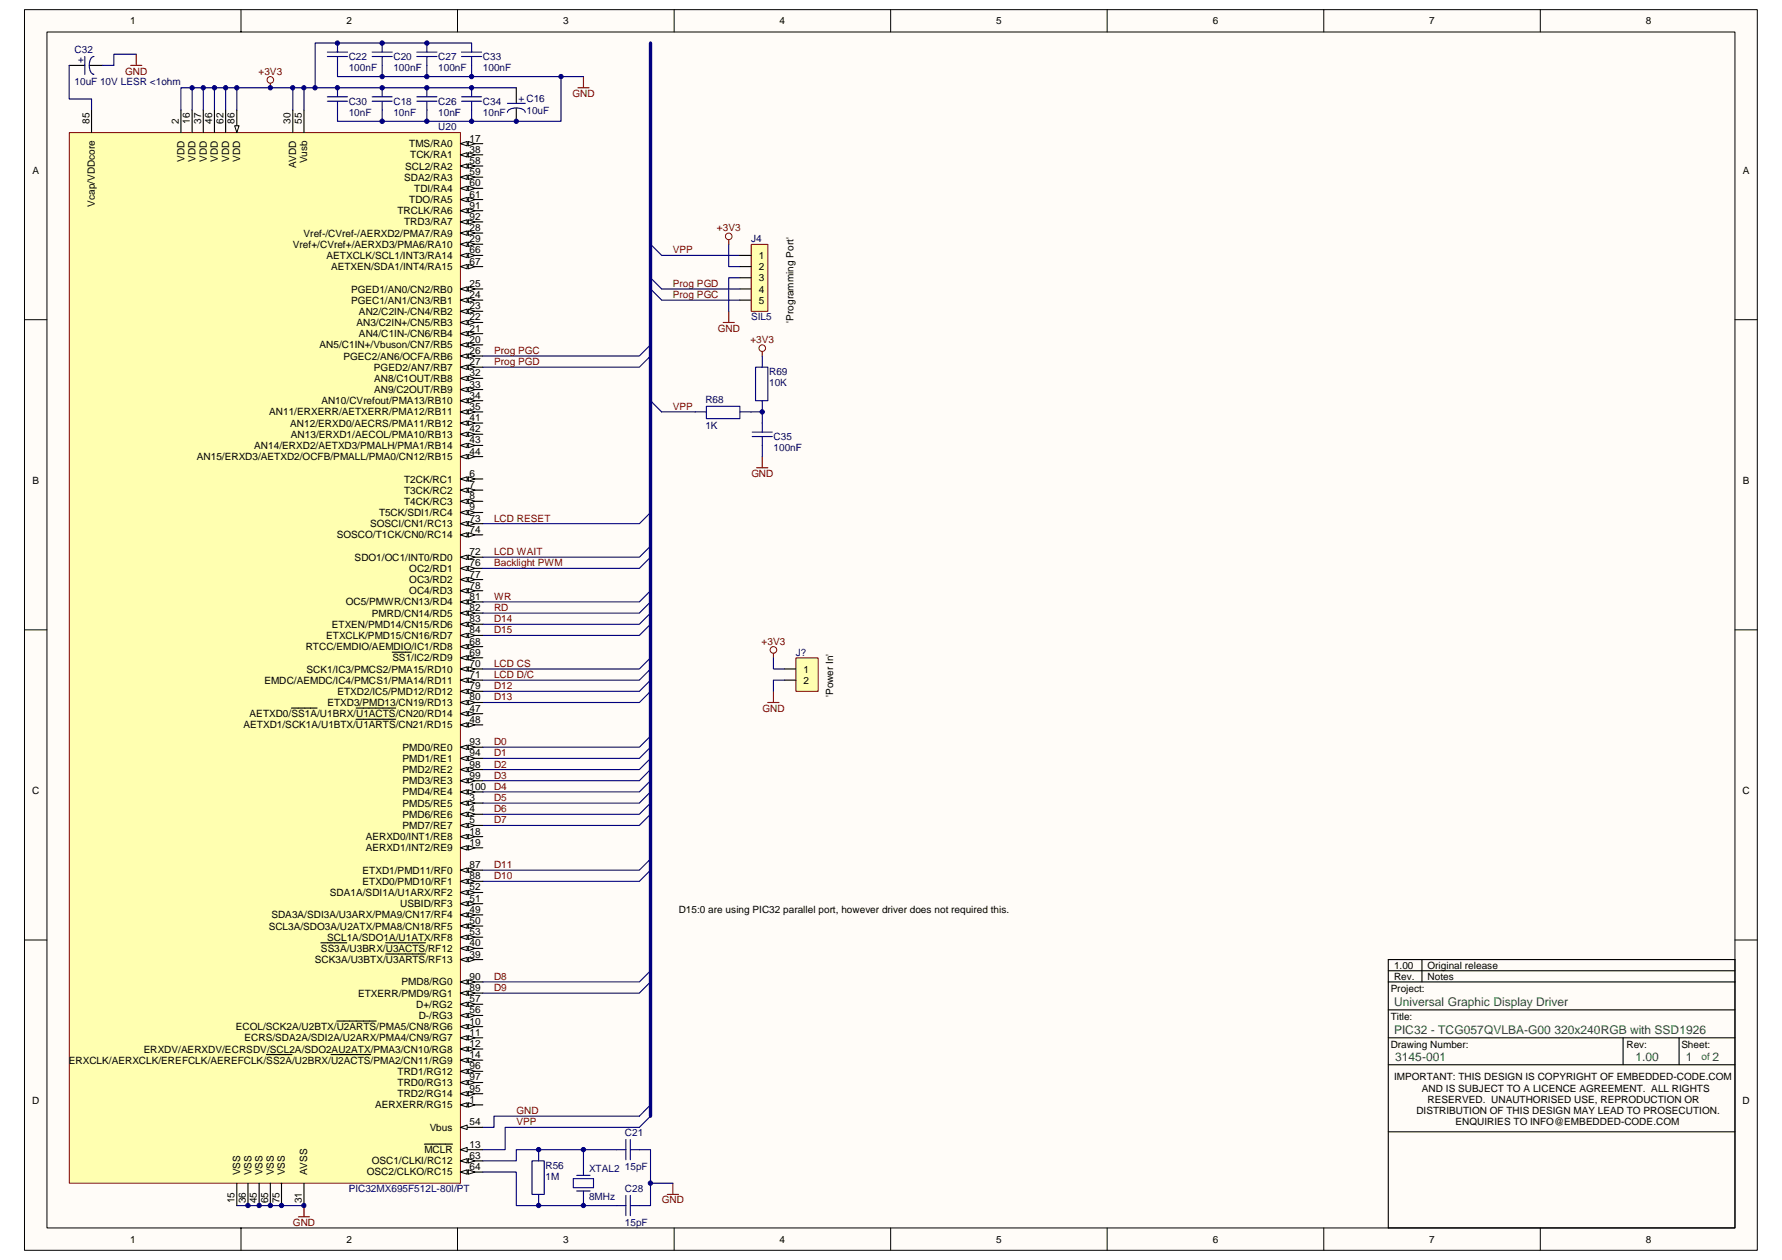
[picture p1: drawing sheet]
<svg xmlns="http://www.w3.org/2000/svg" width="297mm" height="210mm" viewBox="0 0 297 210" stroke-linecap="round" stroke-linejoin="round" font-family="sans-serif">
<path d="M4.1 1.6h288.8v206.8h-288.8z" fill="#fffcf8"/>
<path d="M4.1 1.6h288.8v206.8h-288.8z" fill="none" stroke="#000" stroke-width=".17"/>
<path d="M7.8 5.4h281.4v199.2h-281.4z" fill="#fffcf8"/>
<g fill="none" stroke="#000" stroke-width=".17">
<path d="M7.8 5.3h281.4v199.3h-281.4zM40.2 1.6v3.7M76.3 1.6v3.7M112.4 1.6v3.7M148.5 1.6v3.7M184.5 1.6v3.7M220.7 1.6v3.7M256.7 1.6v3.7M4.1 53.3h3.7M289.2 53.3h3.7M4.1 105h3.7M289.2 105h3.7"/>
<path d="M4.1 156.7h3.7M289.2 156.7h3.7M40.2 204.6v3.8M76.3 204.6v3.8M112.4 204.6v3.8M148.5 204.6v3.8M184.5 204.6v3.8M220.7 204.6v3.8M256.7 204.6v3.8"/>
</g>
<g fill="none" stroke="#000" stroke-width=".19">
<path d="M11.5 10.9h2.6M14.9 10.9h2.2M86.1 14.6v2.6M86.1 18v2.2M231.4 159.9h57.8v44.7h-57.8zM237 159.9v3.7M231.4 173h57.8M231.4 168.3h57.8M231.4 163.6h57.8M231.4 177.4h57.8M231.4 161.8h57.8M270.5 173v4.4"/>
<path d="M279.9 173v4.4M231.4 188.6h57.8"/>
</g>
<g fill="none" stroke="#800000" stroke-width=".17">
<circle cx="45.1" cy="13.3" r=".55"/>
<circle cx="128.9" cy="108.3" r=".55"/>
</g>
<path d="M21.8 10.9h1.8M22.7 9v1.9M45.1 13.9v.7M96.3 14.6h1.9M97.3 12.8v1.8M128 117.1h1.9M128.9 108.9v.7M128.9 115.2v1.9M111.2 199.1h1.9M112.2 197.2v1.9M49.7 202.8h1.9M50.7 200.9v1.9" fill="none" stroke="#800000" stroke-width=".19"/>
<g fill="none" stroke="#000080" stroke-width=".19">
<path d="M11.5 10.9v5.6h3.8v1.9M14.1 9.4v3M15.6 9.4a1.21 1.21 0 0 0-.7 1.5 1.22 1.22 0 0 0 .7 1.5M22.7 9h-3.7v1.9h-1.9M32 14.6v3.8M33.9 14.6v3.8M35.7 14.6v3.8M37.6 14.6v3.8M39.5 14.6v3.8M48.8 14.6v3.8M50.7 14.6v3.8M54.6 16.9h3.3"/>
<path d="M54.6 16.1h3.3M54.6 9.4h3.3M54.6 8.7h3.3M56.3 9.4v3.4h37.2v7.4h-37.2v-3.3M56.3 7.2v1.5M56.3 14.6v1.5M62 16.9h3.4M62 16.1h3.4M62 9.4h3.4M62 8.7h3.4M63.7 7.2v1.5M63.7 9.4v3.4"/>
<path d="M63.7 14.6v1.5M63.7 16.9v3.3M69.5 16.9h3.3M69.5 16.1h3.3M69.5 9.4h3.3M69.5 8.7h3.3M71.2 7.2v1.5M71.2 9.4v3.4M71.2 14.6v1.5M71.2 16.9v3.3M76.9 16.9h3.4M76.9 16.1h3.4"/>
<path d="M76.9 9.4h3.4M76.9 8.7h3.4M78.6 8.7v-1.5h-26.1v7.4M78.6 9.4v3.4M78.6 14.6v1.5M78.6 16.9v3.3M84.6 18.7a.67 .67 0 0 1 .6-.6 2.3 2.3 0 0 1 2.3 .4v.2M84.6 17.2h3M86.1 14.6h-55.9v3.8M93.5 12.8h3.8M108.4 57.5l-1.8 1.8h-26.1M108.4 59.3l-1.8 1.9h-26.1"/>
<path d="M108.4 98.4l-1.8 1.9h-26.1M108.4 91l-1.8 1.9h-26.1M108.4 85.4l-1.8 1.9h-26.1M108.4 113.3l-1.8 1.9h-26.1M108.4 115.2l-1.8 1.9h-26.1M108.4 109.6l-1.8 1.9h-26.1M108.4 111.5l-1.8 1.8h-26.1M108.4 100.3l-1.8 1.9h-26.1M108.4 102.2l-1.8 1.8h-26.1M108.4 104l-1.8 1.9h-26.1M128.9 109.6v1.9h1.9M130.8 113.3h-1.9v1.9"/>
<path d="M108.4 133.8l-1.8 1.9h-26.1M108.4 135.7l-1.8 1.9h-26.1M108.4 126.4l-1.8 1.8h-26.1M108.4 128.2l-1.8 1.9h-26.1M108.4 130.1l-1.8 1.9h-26.1M108.4 132l-1.8 1.8h-26.1M108.4 122.7l-1.8 1.8h-26.1M108.4 124.5l-1.8 1.9h-26.1M108.4 145l-1.8 1.9h-26.1M108.4 143.2l-1.8 1.8h-26.1M108.4 161.8l-1.8 1.8h-26.1M108.4 163.6l-1.8 1.9h-26.1"/>
<path d="M80.5 195.3h5.6v5.6h18.2M80.5 193.5h5.6v-1.9h11.2v4.3M88.7 193.5h2v5.6h-2zM89.8 191.6v1.9M89.8 199.1v1.8M95.6 196.4h3.3v1.5h-3.3zM96.1 195.9h2.3M96.1 198.5h2.3M97.3 198.5v2.4M97.3 191.6h7M104.3 189.9v3.4M104.3 199.2v3.4"/>
<path d="M105.1 191.6h3.3v9.3h-3.3M105.1 189.9v3.4M105.1 199.2v3.4M108.4 197.2h3.8M108.4 186l-1.8 1.9h-22.4v3.7h-3.7M108.4 184.1l-1.8 1.9h-24.3v1.9h-1.8M39.5 200.9h11.2"/>
</g>
<path d="M11.6 22.1h65.1v175.1h-65.1z" fill="#ffffb0"/>
<path d="M11.6 22.1h65.1v175.1h-65.1z" fill="none" stroke="#800000" stroke-width=".17"/>
<path d="M76.7 184.1h3.8" fill="none" stroke="#000" stroke-width=".19"/>
<g fill="#fffcf8" stroke="#000" stroke-width=".17">
<path d="M76.7 184.1l1.2-.3v.7z"/>
<path d="M78.1 183.8l1.1 .3-1.1 .4z"/>
</g>
<path d="M30.2 18.4v3.7M76.7 133.8h3.8" fill="none" stroke="#000" stroke-width=".19"/>
<g fill="#fffcf8" stroke="#000" stroke-width=".17">
<path d="M76.7 133.8l1.2-.3v.7z"/>
<path d="M78.1 133.5l1.1 .3-1.1 .4z"/>
</g>
<path d="M76.7 135.7h3.8" fill="none" stroke="#000" stroke-width=".19"/>
<g fill="#fffcf8" stroke="#000" stroke-width=".17">
<path d="M76.7 135.7l1.2-.4v.8z"/>
<path d="M78.1 135.3l1.1 .4-1.1 .4z"/>
</g>
<path d="M76.7 137.6h3.8" fill="none" stroke="#000" stroke-width=".19"/>
<g fill="#fffcf8" stroke="#000" stroke-width=".17">
<path d="M76.7 137.6l1.2-.4v.7z"/>
<path d="M78.1 137.2l1.1 .4-1.1 .3z"/>
</g>
<path d="M76.7 79.8h3.8" fill="none" stroke="#000" stroke-width=".19"/>
<g fill="#fffcf8" stroke="#000" stroke-width=".17">
<path d="M76.7 79.8l1.2-.3v.7z"/>
<path d="M78.1 79.5l1.1 .3-1.1 .4z"/>
</g>
<path d="M76.7 81.7h3.8" fill="none" stroke="#000" stroke-width=".19"/>
<g fill="#fffcf8" stroke="#000" stroke-width=".17">
<path d="M76.7 81.7l1.2-.4v.8z"/>
<path d="M78.1 81.3l1.1 .4-1.1 .4z"/>
</g>
<path d="M76.7 83.5h3.8" fill="none" stroke="#000" stroke-width=".19"/>
<g fill="#fffcf8" stroke="#000" stroke-width=".17">
<path d="M76.7 83.5l1.2-.3v.7z"/>
<path d="M78.1 83.2l1.1 .3-1.1 .4z"/>
</g>
<path d="M76.7 85.4h3.8" fill="none" stroke="#000" stroke-width=".19"/>
<g fill="#fffcf8" stroke="#000" stroke-width=".17">
<path d="M76.7 85.4l1.2-.4v.8z"/>
<path d="M78.1 85l1.1 .4-1.1 .4z"/>
</g>
<path d="M76.7 171.1h3.8" fill="none" stroke="#000" stroke-width=".19"/>
<g fill="#fffcf8" stroke="#000" stroke-width=".17">
<path d="M76.7 171.1l1.2-.4v.8z"/>
<path d="M78.1 170.7l1.1 .4-1.1 .4z"/>
</g>
<path d="M56.1 170.2h6.6M76.7 173h3.8" fill="none" stroke="#000" stroke-width=".19"/>
<g fill="#fffcf8" stroke="#000" stroke-width=".17">
<path d="M76.7 173l1.2-.4v.7z"/>
<path d="M78.1 172.6l1.1 .4-1.1 .3z"/>
</g>
<path d="M76.7 174.8h3.8" fill="none" stroke="#000" stroke-width=".19"/>
<g fill="#fffcf8" stroke="#000" stroke-width=".17">
<path d="M76.7 174.8l1.2-.3v.7z"/>
<path d="M78.1 174.5l1.1 .3-1.1 .4z"/>
</g>
<path d="M76.7 191.6h3.8" fill="none" stroke="#000" stroke-width=".19"/>
<path d="M76.7 191.6l1.2-.4v.8z" fill="#fffcf8" stroke="#000" stroke-width=".17"/>
<path d="M76.7 176.7h3.8M70.7 190.7h4.7" fill="none" stroke="#000" stroke-width=".19"/>
<g fill="#fffcf8" stroke="#000" stroke-width=".17">
<path d="M76.7 176.7l1.2-.4v.8z"/>
<path d="M78.1 176.3l1.1 .4-1.1 .4z"/>
</g>
<path d="M32 18.4v3.7M76.7 23.9h3.8M44.4 175.7h4.3M55.2 175.7h6.6M39.5 197.2v3.7" fill="none" stroke="#000" stroke-width=".19"/>
<g fill="#fffcf8" stroke="#000" stroke-width=".17">
<path d="M76.7 23.9l1.2-.3v.7z"/>
<path d="M78.1 23.6l1.1 .3-1.1 .4z"/>
</g>
<path d="M76.7 139.4h3.8" fill="none" stroke="#000" stroke-width=".19"/>
<g fill="#fffcf8" stroke="#000" stroke-width=".17">
<path d="M76.7 139.4l1.2-.3v.7z"/>
<path d="M78.1 139.1l1.1 .3-1.1 .4z"/>
</g>
<path d="M76.7 141.3h3.8" fill="none" stroke="#000" stroke-width=".19"/>
<g fill="#fffcf8" stroke="#000" stroke-width=".17">
<path d="M76.7 141.3l1.2-.4v.8z"/>
<path d="M78.1 140.9l1.1 .4-1.1 .4z"/>
</g>
<path d="M76.7 57.5h3.8" fill="none" stroke="#000" stroke-width=".19"/>
<g fill="#fffcf8" stroke="#000" stroke-width=".17">
<path d="M76.7 57.5l1.2-.4v.7z"/>
<path d="M78.1 57.1l1.1 .4-1.1 .3z"/>
</g>
<path d="M76.7 55.6h3.8" fill="none" stroke="#000" stroke-width=".19"/>
<g fill="#fffcf8" stroke="#000" stroke-width=".17">
<path d="M76.7 55.6l1.2-.4v.8z"/>
<path d="M78.1 55.2l1.1 .4-1.1 .4z"/>
</g>
<path d="M76.7 53.7h3.8" fill="none" stroke="#000" stroke-width=".19"/>
<g fill="#fffcf8" stroke="#000" stroke-width=".17">
<path d="M76.7 53.7l1.2-.3v.7z"/>
<path d="M78.1 53.4l1.1 .3-1.1 .4z"/>
</g>
<path d="M76.7 51.9h3.8" fill="none" stroke="#000" stroke-width=".19"/>
<g fill="#fffcf8" stroke="#000" stroke-width=".17">
<path d="M76.7 51.9l1.2-.4v.8z"/>
<path d="M78.1 51.5l1.1 .4-1.1 .4z"/>
</g>
<path d="M76.7 50h3.8" fill="none" stroke="#000" stroke-width=".19"/>
<g fill="#fffcf8" stroke="#000" stroke-width=".17">
<path d="M76.7 50l1.2-.3v.7z"/>
<path d="M78.1 49.7l1.1 .3-1.1 .4z"/>
</g>
<path d="M76.7 48.2h3.8" fill="none" stroke="#000" stroke-width=".19"/>
<g fill="#fffcf8" stroke="#000" stroke-width=".17">
<path d="M76.7 48.2l1.2-.4v.7z"/>
<path d="M78.1 47.8l1.1 .4-1.1 .3z"/>
</g>
<path d="M76.7 59.3h3.8" fill="none" stroke="#000" stroke-width=".19"/>
<g fill="#fffcf8" stroke="#000" stroke-width=".17">
<path d="M76.7 59.3l1.2-.3v.7z"/>
<path d="M78.1 59l1.1 .3-1.1 .4z"/>
</g>
<path d="M76.7 61.2h3.8" fill="none" stroke="#000" stroke-width=".19"/>
<g fill="#fffcf8" stroke="#000" stroke-width=".17">
<path d="M76.7 61.2l1.2-.4v.8z"/>
<path d="M78.1 60.8l1.1 .4-1.1 .4z"/>
</g>
<path d="M76.7 38.8h3.8" fill="none" stroke="#000" stroke-width=".19"/>
<g fill="#fffcf8" stroke="#000" stroke-width=".17">
<path d="M76.7 38.8l1.2-.3v.7z"/>
<path d="M78.1 38.5l1.1 .3-1.1 .4z"/>
</g>
<path d="M76.7 40.7h3.8" fill="none" stroke="#000" stroke-width=".19"/>
<g fill="#fffcf8" stroke="#000" stroke-width=".17">
<path d="M76.7 40.7l1.2-.4v.8z"/>
<path d="M78.1 40.3l1.1 .4-1.1 .4z"/>
</g>
<path d="M48.8 18.4v3.7M76.7 63.1h3.8M50.7 197.2v3.7" fill="none" stroke="#000" stroke-width=".19"/>
<g fill="#fffcf8" stroke="#000" stroke-width=".17">
<path d="M76.7 63.1l1.2-.4v.7z"/>
<path d="M78.1 62.7l1.1 .4-1.1 .3z"/>
</g>
<path d="M76.7 64.9h3.8" fill="none" stroke="#000" stroke-width=".19"/>
<g fill="#fffcf8" stroke="#000" stroke-width=".17">
<path d="M76.7 64.9l1.2-.3v.7z"/>
<path d="M78.1 64.6l1.1 .3-1.1 .4z"/>
</g>
<path d="M76.7 66.8h3.8" fill="none" stroke="#000" stroke-width=".19"/>
<g fill="#fffcf8" stroke="#000" stroke-width=".17">
<path d="M76.7 66.8l1.2-.4v.8z"/>
<path d="M78.1 66.4l1.1 .4-1.1 .4z"/>
</g>
<path d="M76.7 68.6h3.8" fill="none" stroke="#000" stroke-width=".19"/>
<g fill="#fffcf8" stroke="#000" stroke-width=".17">
<path d="M76.7 68.6l1.2-.3v.7z"/>
<path d="M78.1 68.3l1.1 .3-1.1 .4z"/>
</g>
<path d="M33.9 18.4v3.7M76.7 25.8h3.8M41.3 197.2v3.7" fill="none" stroke="#000" stroke-width=".19"/>
<g fill="#fffcf8" stroke="#000" stroke-width=".17">
<path d="M76.7 25.8l1.2-.4v.8z"/>
<path d="M78.1 25.4l1.1 .4-1.1 .4z"/>
</g>
<path d="M76.7 159.9h3.8" fill="none" stroke="#000" stroke-width=".19"/>
<g fill="#fffcf8" stroke="#000" stroke-width=".17">
<path d="M76.7 159.9l1.2-.3v.7z"/>
<path d="M78.1 159.6l1.1 .3-1.1 .4z"/>
</g>
<path d="M64.3 159h6.6M76.7 158.1h3.8" fill="none" stroke="#000" stroke-width=".19"/>
<g fill="#fffcf8" stroke="#000" stroke-width=".17">
<path d="M76.7 158.1l1.2-.4v.7z"/>
<path d="M78.1 157.7l1.1 .4-1.1 .3z"/>
</g>
<path d="M76.7 70.5h3.8M53.5 157.1h4.3M64.3 157.1h6.6" fill="none" stroke="#000" stroke-width=".19"/>
<g fill="#fffcf8" stroke="#000" stroke-width=".17">
<path d="M76.7 70.5l1.2-.4v.8z"/>
<path d="M78.1 70.1l1.1 .4-1.1 .4z"/>
</g>
<path d="M76.7 72.4h3.8" fill="none" stroke="#000" stroke-width=".19"/>
<g fill="#fffcf8" stroke="#000" stroke-width=".17">
<path d="M76.7 72.4l1.2-.4v.7z"/>
<path d="M78.1 72l1.1 .4-1.1 .3z"/>
</g>
<path d="M76.7 74.2h3.8" fill="none" stroke="#000" stroke-width=".19"/>
<g fill="#fffcf8" stroke="#000" stroke-width=".17">
<path d="M76.7 74.2l1.2-.3v.7z"/>
<path d="M78.1 73.9l1.1 .3-1.1 .4z"/>
</g>
<path d="M76.7 76.1h3.8" fill="none" stroke="#000" stroke-width=".19"/>
<g fill="#fffcf8" stroke="#000" stroke-width=".17">
<path d="M76.7 76.1l1.2-.4v.8z"/>
<path d="M78.1 75.7l1.1 .4-1.1 .4z"/>
</g>
<path d="M35.7 18.4v3.7M76.7 118.9h3.8M43.2 197.2v3.7" fill="none" stroke="#000" stroke-width=".19"/>
<g fill="#fffcf8" stroke="#000" stroke-width=".17">
<path d="M76.7 118.9l1.2-.3v.7z"/>
<path d="M78.1 118.6l1.1 .3-1.1 .4z"/>
</g>
<path d="M48.6 118h4.2M59.4 118h6.6M76.7 120.8h3.8" fill="none" stroke="#000" stroke-width=".19"/>
<g fill="#fffcf8" stroke="#000" stroke-width=".17">
<path d="M76.7 120.8l1.2-.4v.8z"/>
<path d="M78.1 120.4l1.1 .4-1.1 .4z"/>
</g>
<path d="M59.3 119.9h6.7M76.7 152.5h3.8" fill="none" stroke="#000" stroke-width=".19"/>
<g fill="#fffcf8" stroke="#000" stroke-width=".17">
<path d="M76.7 152.5l1.2-.4v.7z"/>
<path d="M78.1 152.1l1.1 .4-1.1 .3z"/>
</g>
<path d="M76.7 154.3h3.8" fill="none" stroke="#000" stroke-width=".19"/>
<g fill="#fffcf8" stroke="#000" stroke-width=".17">
<path d="M76.7 154.3l1.2-.3v.7z"/>
<path d="M78.1 154l1.1 .3-1.1 .4z"/>
</g>
<path d="M76.7 150.6h3.8" fill="none" stroke="#000" stroke-width=".19"/>
<g fill="#fffcf8" stroke="#000" stroke-width=".17">
<path d="M76.7 150.6l1.2-.4v.8z"/>
<path d="M78.1 150.2l1.1 .4-1.1 .4z"/>
</g>
<path d="M76.7 148.7h3.8" fill="none" stroke="#000" stroke-width=".19"/>
<g fill="#fffcf8" stroke="#000" stroke-width=".17">
<path d="M76.7 148.7l1.2-.3v.7z"/>
<path d="M78.1 148.4l1.1 .3-1.1 .4z"/>
</g>
<path d="M76.7 156.2h3.8" fill="none" stroke="#000" stroke-width=".19"/>
<g fill="#fffcf8" stroke="#000" stroke-width=".17">
<path d="M76.7 156.2l1.2-.4v.8z"/>
<path d="M78.1 155.8l1.1 .4-1.1 .4z"/>
</g>
<path d="M76.7 187.9h3.8" fill="none" stroke="#000" stroke-width=".19"/>
<path d="M76.7 187.9l1.2-.4v.7z" fill="#fffcf8" stroke="#000" stroke-width=".17"/>
<path d="M50.7 18.4v3.7M76.7 169.2h3.8" fill="none" stroke="#000" stroke-width=".19"/>
<g fill="#fffcf8" stroke="#000" stroke-width=".17">
<path d="M76.7 169.2l1.2-.3v.7z"/>
<path d="M78.1 168.9l1.1 .3-1.1 .4z"/>
</g>
<path d="M76.7 167.4h3.8" fill="none" stroke="#000" stroke-width=".19"/>
<g fill="#fffcf8" stroke="#000" stroke-width=".17">
<path d="M76.7 167.4l1.2-.4v.7z"/>
<path d="M78.1 167l1.1 .4-1.1 .3z"/>
</g>
<path d="M76.7 27.7h3.8" fill="none" stroke="#000" stroke-width=".19"/>
<g fill="#fffcf8" stroke="#000" stroke-width=".17">
<path d="M76.7 27.7l1.2-.4v.7z"/>
<path d="M78.1 27.3l1.1 .4-1.1 .3z"/>
</g>
<path d="M76.7 29.5h3.8" fill="none" stroke="#000" stroke-width=".19"/>
<g fill="#fffcf8" stroke="#000" stroke-width=".17">
<path d="M76.7 29.5l1.2-.3v.7z"/>
<path d="M78.1 29.2l1.1 .3-1.1 .4z"/>
</g>
<path d="M76.7 31.4h3.8" fill="none" stroke="#000" stroke-width=".19"/>
<g fill="#fffcf8" stroke="#000" stroke-width=".17">
<path d="M76.7 31.4l1.2-.4v.8z"/>
<path d="M78.1 31l1.1 .4-1.1 .4z"/>
</g>
<path d="M76.7 33.3h3.8" fill="none" stroke="#000" stroke-width=".19"/>
<g fill="#fffcf8" stroke="#000" stroke-width=".17">
<path d="M76.7 33.3l1.2-.4v.7z"/>
<path d="M78.1 32.9l1.1 .4-1.1 .3z"/>
</g>
<path d="M37.6 18.4v3.7M76.7 193.5h3.8" fill="none" stroke="#000" stroke-width=".19"/>
<g fill="#fffcf8" stroke="#000" stroke-width=".17">
<path d="M76.7 193.5l1.2-.4v.7z"/>
<path d="M78.1 193.1l1.1 .4-1.1 .3z"/>
</g>
<path d="M76.7 195.3h3.8" fill="none" stroke="#000" stroke-width=".19"/>
<g fill="#fffcf8" stroke="#000" stroke-width=".17">
<path d="M76.7 195.3l1.2-.4v.8z"/>
<path d="M78.1 194.9l1.1 .4-1.1 .4z"/>
</g>
<path d="M76.7 42.6h3.8M45.1 197.2v3.7" fill="none" stroke="#000" stroke-width=".19"/>
<g fill="#fffcf8" stroke="#000" stroke-width=".17">
<path d="M76.7 42.6l1.2-.4v.7z"/>
<path d="M78.1 42.2l1.1 .4-1.1 .3z"/>
</g>
<path d="M76.7 44.4h3.8" fill="none" stroke="#000" stroke-width=".19"/>
<g fill="#fffcf8" stroke="#000" stroke-width=".17">
<path d="M76.7 44.4l1.2-.3v.7z"/>
<path d="M78.1 44.1l1.1 .3-1.1 .4z"/>
</g>
<path d="M76.7 107.8h3.8" fill="none" stroke="#000" stroke-width=".19"/>
<g fill="#fffcf8" stroke="#000" stroke-width=".17">
<path d="M76.7 107.8l1.2-.4v.7z"/>
<path d="M78.1 107.4l1.1 .4-1.1 .3z"/>
</g>
<path d="M76.7 109.6h3.8" fill="none" stroke="#000" stroke-width=".19"/>
<g fill="#fffcf8" stroke="#000" stroke-width=".17">
<path d="M76.7 109.6l1.2-.3v.7z"/>
<path d="M78.1 109.3l1.1 .3-1.1 .4z"/>
</g>
<path d="M65.4 108.7h3.2M76.7 111.5h3.8" fill="none" stroke="#000" stroke-width=".19"/>
<g fill="#fffcf8" stroke="#000" stroke-width=".17">
<path d="M76.7 111.5l1.2-.4v.8z"/>
<path d="M78.1 111.1l1.1 .4-1.1 .4z"/>
</g>
<path d="M76.7 113.3h3.8" fill="none" stroke="#000" stroke-width=".19"/>
<g fill="#fffcf8" stroke="#000" stroke-width=".17">
<path d="M76.7 113.3l1.2-.3v.7z"/>
<path d="M78.1 113l1.1 .3-1.1 .4z"/>
</g>
<path d="M76.7 92.9h3.8" fill="none" stroke="#000" stroke-width=".19"/>
<g fill="#fffcf8" stroke="#000" stroke-width=".17">
<path d="M76.7 92.9l1.2-.4v.7z"/>
<path d="M78.1 92.5l1.1 .4-1.1 .3z"/>
</g>
<path d="M76.7 87.3h3.8" fill="none" stroke="#000" stroke-width=".19"/>
<g fill="#fffcf8" stroke="#000" stroke-width=".17">
<path d="M76.7 87.3l1.2-.4v.8z"/>
<path d="M78.1 86.9l1.1 .4-1.1 .4z"/>
</g>
<path d="M76.7 89.1h3.8" fill="none" stroke="#000" stroke-width=".19"/>
<g fill="#fffcf8" stroke="#000" stroke-width=".17">
<path d="M76.7 89.1l1.2-.3v.7z"/>
<path d="M78.1 88.8l1.1 .3-1.1 .4z"/>
</g>
<path d="M76.7 94.7h3.8M46.9 197.2v3.7" fill="none" stroke="#000" stroke-width=".19"/>
<g fill="#fffcf8" stroke="#000" stroke-width=".17">
<path d="M76.7 94.7l1.2-.3v.7z"/>
<path d="M78.1 94.4l1.1 .3-1.1 .4z"/>
</g>
<path d="M76.7 96.6h3.8" fill="none" stroke="#000" stroke-width=".19"/>
<g fill="#fffcf8" stroke="#000" stroke-width=".17">
<path d="M76.7 96.6l1.2-.4v.8z"/>
<path d="M78.1 96.2l1.1 .4-1.1 .4z"/>
</g>
<path d="M76.7 98.4h3.8" fill="none" stroke="#000" stroke-width=".19"/>
<g fill="#fffcf8" stroke="#000" stroke-width=".17">
<path d="M76.7 98.4l1.2-.3v.7z"/>
<path d="M78.1 98.1l1.1 .3-1.1 .4z"/>
</g>
<path d="M76.7 115.2h3.8" fill="none" stroke="#000" stroke-width=".19"/>
<g fill="#fffcf8" stroke="#000" stroke-width=".17">
<path d="M76.7 115.2l1.2-.3v.7z"/>
<path d="M78.1 114.9l1.1 .3-1.1 .4z"/>
</g>
<path d="M76.7 117.1h3.8" fill="none" stroke="#000" stroke-width=".19"/>
<g fill="#fffcf8" stroke="#000" stroke-width=".17">
<path d="M76.7 117.1l1.2-.4v.8z"/>
<path d="M78.1 116.7l1.1 .4-1.1 .4z"/>
</g>
<path d="M76.7 100.3h3.8" fill="none" stroke="#000" stroke-width=".19"/>
<g fill="#fffcf8" stroke="#000" stroke-width=".17">
<path d="M76.7 100.3l1.2-.4v.8z"/>
<path d="M78.1 99.9l1.1 .4-1.1 .4z"/>
</g>
<path d="M76.7 102.2h3.8" fill="none" stroke="#000" stroke-width=".19"/>
<g fill="#fffcf8" stroke="#000" stroke-width=".17">
<path d="M76.7 102.2l1.2-.4v.8z"/>
<path d="M78.1 101.8l1.1 .4-1.1 .4z"/>
</g>
<path d="M76.7 104h3.8" fill="none" stroke="#000" stroke-width=".19"/>
<g fill="#fffcf8" stroke="#000" stroke-width=".17">
<path d="M76.7 104l1.2-.3v.7z"/>
<path d="M78.1 103.7l1.1 .3-1.1 .4z"/>
</g>
<path d="M76.7 105.9h3.8" fill="none" stroke="#000" stroke-width=".19"/>
<g fill="#fffcf8" stroke="#000" stroke-width=".17">
<path d="M76.7 105.9l1.2-.4v.8z"/>
<path d="M78.1 105.5l1.1 .4-1.1 .4z"/>
</g>
<path d="M15.3 18.4v3.7M39.5 18.4v3.7" fill="none" stroke="#000" stroke-width=".19"/>
<path d="M39.1 21h.8l-.4 1.1z" fill="#fffcf8" stroke="#000" stroke-width=".17"/>
<path d="M76.7 145h3.8" fill="none" stroke="#000" stroke-width=".19"/>
<g fill="#fffcf8" stroke="#000" stroke-width=".17">
<path d="M76.7 145l1.2-.3v.7z"/>
<path d="M78.1 144.7l1.1 .3-1.1 .4z"/>
</g>
<path d="M76.7 146.9h3.8" fill="none" stroke="#000" stroke-width=".19"/>
<g fill="#fffcf8" stroke="#000" stroke-width=".17">
<path d="M76.7 146.9l1.2-.4v.8z"/>
<path d="M78.1 146.5l1.1 .4-1.1 .4z"/>
</g>
<path d="M76.7 165.5h3.8" fill="none" stroke="#000" stroke-width=".19"/>
<g fill="#fffcf8" stroke="#000" stroke-width=".17">
<path d="M76.7 165.5l1.2-.4v.8z"/>
<path d="M78.1 165.1l1.1 .4-1.1 .4z"/>
</g>
<path d="M76.7 163.6h3.8" fill="none" stroke="#000" stroke-width=".19"/>
<g fill="#fffcf8" stroke="#000" stroke-width=".17">
<path d="M76.7 163.6l1.2-.3v.7z"/>
<path d="M78.1 163.3l1.1 .3-1.1 .4z"/>
</g>
<path d="M76.7 35.1h3.8" fill="none" stroke="#000" stroke-width=".19"/>
<g fill="#fffcf8" stroke="#000" stroke-width=".17">
<path d="M76.7 35.1l1.2-.3v.7z"/>
<path d="M78.1 34.8l1.1 .3-1.1 .4z"/>
</g>
<path d="M76.7 37h3.8" fill="none" stroke="#000" stroke-width=".19"/>
<g fill="#fffcf8" stroke="#000" stroke-width=".17">
<path d="M76.7 37l1.2-.4v.8z"/>
<path d="M78.1 36.6l1.1 .4-1.1 .4z"/>
</g>
<path d="M76.7 124.5h3.8" fill="none" stroke="#000" stroke-width=".19"/>
<g fill="#fffcf8" stroke="#000" stroke-width=".17">
<path d="M76.7 124.5l1.2-.3v.7z"/>
<path d="M78.1 124.2l1.1 .3-1.1 .4z"/>
</g>
<path d="M76.7 126.4h3.8" fill="none" stroke="#000" stroke-width=".19"/>
<g fill="#fffcf8" stroke="#000" stroke-width=".17">
<path d="M76.7 126.4l1.2-.4v.8z"/>
<path d="M78.1 126l1.1 .4-1.1 .4z"/>
</g>
<path d="M76.7 182.3h3.8" fill="none" stroke="#000" stroke-width=".19"/>
<g fill="#fffcf8" stroke="#000" stroke-width=".17">
<path d="M76.7 182.3l1.2-.4v.7z"/>
<path d="M78.1 181.9l1.1 .4-1.1 .3z"/>
</g>
<path d="M76.7 178.5h3.8" fill="none" stroke="#000" stroke-width=".19"/>
<g fill="#fffcf8" stroke="#000" stroke-width=".17">
<path d="M76.7 178.5l1.2-.3v.7z"/>
<path d="M78.1 178.2l1.1 .3-1.1 .4z"/>
</g>
<path d="M76.7 180.4h3.8" fill="none" stroke="#000" stroke-width=".19"/>
<g fill="#fffcf8" stroke="#000" stroke-width=".17">
<path d="M76.7 180.4l1.2-.4v.8z"/>
<path d="M78.1 180l1.1 .4-1.1 .4z"/>
</g>
<path d="M76.7 128.2h3.8" fill="none" stroke="#000" stroke-width=".19"/>
<g fill="#fffcf8" stroke="#000" stroke-width=".17">
<path d="M76.7 128.2l1.2-.3v.7z"/>
<path d="M78.1 127.9l1.1 .3-1.1 .4z"/>
</g>
<path d="M76.7 130.1h3.8" fill="none" stroke="#000" stroke-width=".19"/>
<g fill="#fffcf8" stroke="#000" stroke-width=".17">
<path d="M76.7 130.1l1.2-.3v.7z"/>
<path d="M78.1 129.8l1.1 .3-1.1 .4z"/>
</g>
<path d="M76.7 132h3.8" fill="none" stroke="#000" stroke-width=".19"/>
<g fill="#fffcf8" stroke="#000" stroke-width=".17">
<path d="M76.7 132l1.2-.4v.8z"/>
<path d="M78.1 131.6l1.1 .4-1.1 .4z"/>
</g>
<path d="M108.4 7.2v178.8" fill="none" stroke="#000080" stroke-width=".56"/>
<g fill="none" stroke="#000080" stroke-width=".19">
<path d="M108.4 40.7l1.9 1.9h13M108.4 48.2l1.9 1.8h13M108.4 46.3l1.9 1.9h13M121.5 40.7v3.7h1.8M123.3 46.3h-1.8v5.6M127.1 59.3v1.9M108.4 66.8l1.9 1.8h7.4M117.7 67.7h5.6v2.1h-5.6zM123.3 68.6h3.8v3.4M125.4 72h3.3M125.4 72.7h3.3M125.9 61.2h2.1v5.6h-2.1z"/>
<path d="M127.1 66.8v1.8M127.1 72.7v3.4M108.4 92.9l-1.8 1.8h-26.1"/>
</g>
<path d="M121.5 40v.7M120.5 53.7h1.9M121.5 51.9v1.8M127.1 58.6v.7M126.1 78h1.9M127.1 76.1v1.9" fill="none" stroke="#800000" stroke-width=".19"/>
<g fill="none" stroke="#800000" stroke-width=".17">
<circle cx="121.5" cy="39.4" r=".55"/>
<circle cx="127.1" cy="58" r=".55"/>
</g>
<path d="M125.2 40.7h2.8v11.2h-2.8z" fill="#ffffb0"/>
<path d="M125.2 40.7h2.8v11.2h-2.8z" fill="none" stroke="#800000" stroke-width=".17"/>
<path d="M123.3 42.6h1.9M123.3 44.4h1.9M123.3 46.3h1.9M123.3 48.2h1.9M123.3 50h1.9" fill="none" stroke="#000" stroke-width=".19"/>
<path d="M132.7 109.7h3.7v5.5h-3.7z" fill="#ffffb0"/>
<path d="M132.7 109.6h3.7v5.6h-3.7z" fill="none" stroke="#800000" stroke-width=".17"/>
<path d="M130.8 111.5h1.8M130.8 113.3h1.8" fill="none" stroke="#000" stroke-width=".19"/>
<g fill="#000080" stroke="#000080" stroke-width=".17">
<circle cx="32" cy="14.6" r=".36"/>
<circle cx="33.9" cy="14.6" r=".36"/>
<circle cx="35.7" cy="14.6" r=".36"/>
<circle cx="37.6" cy="14.6" r=".36"/>
<circle cx="39.5" cy="14.6" r=".36"/>
<circle cx="41.3" cy="200.9" r=".36"/>
<circle cx="43.2" cy="200.9" r=".36"/>
<circle cx="45.1" cy="200.9" r=".36"/>
<circle cx="45.1" cy="14.6" r=".36"/>
<circle cx="46.9" cy="200.9" r=".36"/>
<circle cx="48.8" cy="14.6" r=".36"/>
<circle cx="50.6" cy="200.9" r=".36"/>
<circle cx="50.6" cy="14.6" r=".36"/>
<circle cx="52.5" cy="14.6" r=".36"/>
<circle cx="56.2" cy="14.6" r=".36"/>
<circle cx="56.2" cy="7.2" r=".36"/>
<circle cx="63.7" cy="20.2" r=".37"/>
<circle cx="63.7" cy="14.6" r=".37"/>
<circle cx="63.7" cy="12.8" r=".37"/>
<circle cx="63.7" cy="7.2" r=".37"/>
<circle cx="71.2" cy="20.2" r=".36"/>
<circle cx="71.2" cy="14.6" r=".36"/>
<circle cx="71.2" cy="12.8" r=".36"/>
<circle cx="71.2" cy="7.2" r=".36"/>
<circle cx="78.6" cy="20.2" r=".36"/>
<circle cx="78.6" cy="14.6" r=".36"/>
<circle cx="78.6" cy="12.8" r=".36"/>
<circle cx="86.1" cy="20.2" r=".36"/>
<circle cx="89.8" cy="200.9" r=".36"/>
<circle cx="89.8" cy="191.6" r=".36"/>
<circle cx="93.5" cy="12.8" r=".36"/>
<circle cx="97.2" cy="200.9" r=".36"/>
<circle cx="97.2" cy="191.6" r=".36"/>
<circle cx="108.4" cy="197.2" r=".37"/>
<circle cx="127.1" cy="68.6" r=".36"/>
</g>
<g font-size="2" fill="#00753f">
<text x="232.4" y="167.7">Universal Graphic Display Driver</text>
<text x="232.4" y="172.4">PIC32 - TCG057QVLBA-G00 320x240RGB with SSD1926</text>
<text x="232.6" y="176.8">3145-001</text>
<text x="272.6" y="176.8">1.00</text>
<text x="281" y="176.8">1</text>
<text x="285.5" y="176.8">2</text>
</g>
<g font-size="1.7">
<text x="21.7" y="4">1</text>
<text x="57.8" y="4">2</text>
<text x="93.9" y="4">3</text>
<text x="130" y="4">4</text>
<text x="166.1" y="4">5</text>
<text x="202.2" y="4">6</text>
<text x="238.2" y="4">7</text>
<text x="274.4" y="4">8</text>
<text x="14.9" y="20.6" transform="rotate(-90 14.9 20.6)">85</text>
<text x="29.8" y="20.6" transform="rotate(-90 29.8 20.6)">2</text>
<text x="31.7" y="20.6" transform="rotate(-90 31.7 20.6)">16</text>
<text x="33.5" y="20.6" transform="rotate(-90 33.5 20.6)">37</text>
<text x="35.4" y="20.6" transform="rotate(-90 35.4 20.6)">46</text>
<text x="37.2" y="20.6" transform="rotate(-90 37.2 20.6)">62</text>
<text x="39.1" y="20.6" transform="rotate(-90 39.1 20.6)">86</text>
<text x="48.4" y="20.6" transform="rotate(-90 48.4 20.6)">30</text>
<text x="50.3" y="20.6" transform="rotate(-90 50.3 20.6)">55</text>
<text x="78.2" y="23.6">17</text>
<text x="5.4" y="28.9">A</text>
<text x="30.7" y="26.9" transform="rotate(-90 30.7 26.9)">VDD</text>
<text x="32.6" y="26.9" transform="rotate(-90 32.6 26.9)">VDD</text>
<text x="34.5" y="26.9" transform="rotate(-90 34.5 26.9)">VDD</text>
<text x="36.3" y="26.9" transform="rotate(-90 36.3 26.9)">VDD</text>
<text x="38.2" y="26.9" transform="rotate(-90 38.2 26.9)">VDD</text>
<text x="40" y="26.9" transform="rotate(-90 40 26.9)">VDD</text>
<text x="49.4" y="28" transform="rotate(-90 49.4 28)">AVDD</text>
<text x="51.2" y="27.2" transform="rotate(-90 51.2 27.2)">Vusb</text>
<text x="67.5" y="28.3">SCL2/RA2</text>
<text x="68.2" y="24.5">TMS/RA0</text>
<text x="68.4" y="26.4">TCK/RA1</text>
<text x="78.2" y="29.2">59</text>
<text x="78.2" y="25.5">38</text>
<text x="78.2" y="27.3">58</text>
<text x="290.5" y="28.9">A</text>
<text x="15.8" y="34.4" transform="rotate(-90 15.8 34.4)">Vcap/VDDcore</text>
<text x="66.2" y="35.7">TRCLK/RA6</text>
<text x="67.3" y="30.1">SDA2/RA3</text>
<text x="68.2" y="33.8">TDO/RA5</text>
<text x="69" y="32">TDI/RA4</text>
<text x="78.2" y="31.1">60</text>
<text x="78.2" y="34.8">91</text>
<text x="78.2" y="32.9">61</text>
<text x="48.8" y="41.3">Vref+/CVref+/AERXD3/PMA6/RA10</text>
<text x="50.6" y="39.4">Vref-/CVref-/AERXD2/PMA7/RA9</text>
<text x="67.4" y="37.6">TRD3/RA7</text>
<text x="78.2" y="36.6">92</text>
<text x="78.3" y="38.5">28</text>
<text x="78.3" y="40.4">29</text>
<text x="54.4" y="43.2">AETXCLK/SCL1/INT3/RA14</text>
<text x="55.2" y="45">AETXEN/SDA1/INT4/RA15</text>
<text x="78.2" y="44.1">67</text>
<text x="78.3" y="47.8">25</text>
<text x="78.3" y="42.2">66</text>
<text x="126.5" y="43.2">1</text>
<text x="126.5" y="45">2</text>
<text x="126.5" y="46.9">3</text>
<text x="58.5" y="50.6">PGEC1/AN1/CN3/RB1</text>
<text x="58.5" y="48.7">PGED1/AN0/CN2/RB0</text>
<text x="59.8" y="52.5">AN2/C2IN-/CN4/RB2</text>
<text x="78.3" y="53.4">22</text>
<text x="78.3" y="51.5">23</text>
<text x="78.3" y="49.7">24</text>
<text x="126.5" y="48.7">4</text>
<text x="126.5" y="50.6">5</text>
<text x="132.3" y="53.8" transform="rotate(-90 132.3 53.8)">'Programming Port'</text>
<text x="53.3" y="58.1">AN5/C1IN+/Vbuson/CN7/RB5</text>
<text x="57.2" y="59.9">PGEC2/AN6/OCFA/RB6</text>
<text x="59.4" y="54.3">AN3/C2IN+/CN5/RB3</text>
<text x="59.8" y="56.2">AN4/C1IN-/CN6/RB4</text>
<text x="78.2" y="57.1">20</text>
<text x="78.3" y="55.3">21</text>
<text x="78.3" y="59">26</text>
<text x="62.3" y="61.8">PGED2/AN7/RB7</text>
<text x="62.4" y="63.6">AN8/C1OUT/RB8</text>
<text x="62.4" y="65.5">AN9/C2OUT/RB9</text>
<text x="78.2" y="62.7">32</text>
<text x="78.2" y="64.6">33</text>
<text x="78.2" y="60.9">27</text>
<text x="44.9" y="69.2">AN11/ERXERR/AETXERR/PMA12/RB11</text>
<text x="48.4" y="71.1">AN12/ERXD0/AECRS/PMA11/RB12</text>
<text x="53.6" y="67.4">AN10/CVrefout/PMA13/RB10</text>
<text x="78.3" y="68.3">35</text>
<text x="78.3" y="66.4">34</text>
<text x="78.3" y="70.2">41</text>
<text x="32.8" y="76.7">AN15/ERXD3/AETXD2/OCFB/PMALL/PMA0/CN12/RB15</text>
<text x="42.4" y="74.8">AN14/ERXD2/AETXD3/PMALH/PMA1/RB14</text>
<text x="48.5" y="73">AN13/ERXD1/AECOL/PMA10/RB13</text>
<text x="78.3" y="72">42</text>
<text x="78.3" y="75.8">44</text>
<text x="78.3" y="73.9">43</text>
<text x="5.4" y="80.6">B</text>
<text x="67.4" y="80.4">T2CK/RC1</text>
<text x="67.4" y="82.3">T3CK/RC2</text>
<text x="78.2" y="79.5">6</text>
<text x="78.2" y="81.3">7</text>
<text x="78.2" y="83.2">8</text>
<text x="290.5" y="80.6">B</text>
<text x="56.1" y="89.7">SOSCO/T1CK/CN0/RC14</text>
<text x="61.7" y="87.9">SOSCI/CN1/RC13</text>
<text x="63.2" y="86">T5CK/SDI1/RC4</text>
<text x="67.4" y="84.1">T4CK/RC3</text>
<text x="78.2" y="86.9">73</text>
<text x="78.2" y="85.1">9</text>
<text x="78.3" y="88.8">74</text>
<text x="59.1" y="93.5">SDO1/OC1/INT0/RD0</text>
<text x="68.2" y="95.3">OC2/RD1</text>
<text x="78.2" y="92.5">72</text>
<text x="78.2" y="94.4">76</text>
<text x="57.6" y="100.9">OC5/PMWR/CN13/RD4</text>
<text x="68.2" y="97.2">OC3/RD2</text>
<text x="68.2" y="99">OC4/RD3</text>
<text x="78.2" y="96.2">77</text>
<text x="78.2" y="98.1">78</text>
<text x="78.3" y="101.8">82</text>
<text x="78.3" y="100">81</text>
<text x="54.4" y="106.5">ETXCLK/PMD15/CN16/RD7</text>
<text x="55.3" y="104.6">ETXEN/PMD14/CN15/RD6</text>
<text x="62" y="102.8">PMRD/CN14/RD5</text>
<text x="78.2" y="105.6">84</text>
<text x="78.3" y="103.7">83</text>
<text x="78.3" y="107.4">68</text>
<text x="44.1" y="113.9">EMDC/AEMDC/IC4/PMCS1/PMA14/RD11</text>
<text x="51" y="108.4">RTCC/EMDIO/AEMDIO/IC1/RD8</text>
<text x="51.1" y="112.1">SCK1/IC3/PMCS2/PMA15/RD10</text>
<text x="65.4" y="110.2">SS1/IC2/RD9</text>
<text x="78.2" y="109.3">69</text>
<text x="78.3" y="111.1">70</text>
<text x="78.3" y="113">71</text>
<text x="134" y="112.1">1</text>
<text x="134" y="113.9">2</text>
<text x="41.6" y="119.5">AETXD0/SS1A/U1BRX/U1ACTS/CN20/RD14</text>
<text x="54.6" y="117.7">ETXD3/PMD13/CN19/RD13</text>
<text x="56.2" y="115.8">ETXD2/IC5/PMD12/RD12</text>
<text x="78.2" y="116.7">80</text>
<text x="78.2" y="114.9">79</text>
<text x="78.3" y="118.6">47</text>
<text x="138.9" y="116.2" transform="rotate(-90 138.9 116.2)">'Power In'</text>
<text x="40.6" y="121.4">AETXD1/SCK1A/U1BTX/U1ARTS/CN21/RD15</text>
<text x="67.1" y="125.1">PMD0/RE0</text>
<text x="78.2" y="124.2">93</text>
<text x="78.3" y="120.5">48</text>
<text x="67.1" y="127">PMD1/RE1</text>
<text x="67.1" y="128.8">PMD2/RE2</text>
<text x="67.1" y="130.7">PMD3/RE3</text>
<text x="78.2" y="126">94</text>
<text x="78.2" y="127.9">98</text>
<text x="78.2" y="129.8">99</text>
<text x="78.2" y="131.6">100</text>
<text x="5.4" y="132.3">C</text>
<text x="67.1" y="134.4">PMD5/RE5</text>
<text x="67.1" y="136.3">PMD6/RE6</text>
<text x="67.1" y="132.6">PMD4/RE4</text>
<text x="78.2" y="133.5">3</text>
<text x="78.2" y="135.4">4</text>
<text x="78.2" y="137.2">5</text>
<text x="290.5" y="132.3">C</text>
<text x="61" y="140">AERXD0/INT1/RE8</text>
<text x="61" y="141.9">AERXD1/INT2/RE9</text>
<text x="67.1" y="138.2">PMD7/RE7</text>
<text x="78.2" y="139.1">18</text>
<text x="78.2" y="140.9">19</text>
<text x="55" y="149.3">SDA1A/SDI1A/U1ARX/RF2</text>
<text x="60.4" y="145.6">ETXD1/PMD11/RF0</text>
<text x="60.4" y="147.5">ETXD0/PMD10/RF1</text>
<text x="78.2" y="148.4">52</text>
<text x="78.3" y="144.7">87</text>
<text x="78.3" y="146.5">88</text>
<text x="44.8" y="154.9">SCL3A/SDO3A/U2ATX/PMA8/CN18/RF5</text>
<text x="45.2" y="153.1">SDA3A/SDI3A/U3ARX/PMA9/CN17/RF4</text>
<text x="66.7" y="151.2">USBID/RF3</text>
<text x="78.2" y="150.3">51</text>
<text x="78.2" y="155.9">53</text>
<text x="78.3" y="152.1">49</text>
<text x="78.3" y="154">50</text>
<text x="113.1" y="152.1">D15:0 are using PIC32 parallel port, however driver does not required this.</text>
<text x="52.5" y="160.5">SCK3A/U3BTX/U3ARTS/RF13</text>
<text x="53.5" y="158.6">SS3A/U3BRX/U3ACTS/RF12</text>
<text x="54.5" y="156.8">SCL1A/SDO1A/U1ATX/RF8</text>
<text x="78.2" y="157.7">40</text>
<text x="78.3" y="159.6">39</text>
<text x="232.4" y="161.4">1.00</text>
<text x="238" y="161.4">Original release</text>
<text x="59.7" y="166.1">ETXERR/PMD9/RG1</text>
<text x="66.9" y="164.2">PMD8/RG0</text>
<text x="69.4" y="168">D+/RG2</text>
<text x="78.2" y="167">57</text>
<text x="78.2" y="165.2">89</text>
<text x="78.2" y="163.3">90</text>
<text x="231.8" y="165.4">Project:</text>
<text x="232.4" y="163.3">Rev.</text>
<text x="238" y="163.3">Notes</text>
<text x="39.3" y="171.7">ECOL/SCK2A/U2BTX/U2ARTS/PMA5/CN8/RG6</text>
<text x="40.8" y="173.5">ECRS/SDA2A/SDI2A/U2ARX/PMA4/CN9/RG7</text>
<text x="69.8" y="169.8">D-/RG3</text>
<text x="78.2" y="168.9">56</text>
<text x="78.3" y="172.6">11</text>
<text x="78.3" y="170.8">10</text>
<text x="231.8" y="170">Title:</text>
<text x="11.5" y="177.3">ERXCLK/AERXCLK/EREFCLK/AEREFCLK/SS2A/U2BRX/U2ACTS/PMA2/CN11/RG9</text>
<text x="24" y="175.4">ERXDV/AERXDV/ECRSDV/SCL2A/SDO2AU2ATX/PMA3/CN10/RG8</text>
<text x="66.3" y="179.1">TRD1/RG12</text>
<text x="78.2" y="178.2">96</text>
<text x="78.3" y="174.5">12</text>
<text x="78.3" y="176.3">14</text>
<text x="231.8" y="174.7">Drawing Number:</text>
<text x="271.1" y="174.7">Rev:</text>
<text x="280.3" y="174.7">Sheet:</text>
<text x="5.4" y="184">D</text>
<text x="62.5" y="184.7">AERXERR/RG15</text>
<text x="66.3" y="182.9">TRD2/RG14</text>
<text x="66.3" y="181">TRD0/RG13</text>
<text x="78.2" y="183.8">1</text>
<text x="78.2" y="181.9">95</text>
<text x="78.2" y="180.1">97</text>
<text x="232.4" y="180.1">IMPORTANT: THIS DESIGN IS COPYRIGHT OF EMBEDDED-CODE.COM</text>
<text x="236.1" y="185.7">DISTRIBUTION OF THIS DESIGN MAY LEAD TO PROSECUTION.</text>
<text x="237" y="181.9">AND IS SUBJECT TO A LICENCE AGREEMENT. ALL RIGHTS</text>
<text x="238" y="183.8">RESERVED. UNAUTHORISED USE, REPRODUCTION OR</text>
<text x="290.5" y="184">D</text>
<text x="71.6" y="188.4">Vbus</text>
<text x="78.2" y="187.5">54</text>
<text x="78.2" y="191.2">13</text>
<text x="242.6" y="187.5">ENQUIRIES TO INFO@EMBEDDED-CODE.COM</text>
<text x="40" y="195.9" transform="rotate(-90 40 195.9)">VSS</text>
<text x="41.9" y="195.9" transform="rotate(-90 41.9 195.9)">VSS</text>
<text x="43.8" y="195.9" transform="rotate(-90 43.8 195.9)">VSS</text>
<text x="45.6" y="195.9" transform="rotate(-90 45.6 195.9)">VSS</text>
<text x="47.5" y="195.9" transform="rotate(-90 47.5 195.9)">VSS</text>
<text x="51.2" y="195.9" transform="rotate(-90 51.2 195.9)">AVSS</text>
<text x="61.1" y="195.9">OSC2/CLKO/RC15</text>
<text x="62" y="194">OSC1/CLKI/RC12</text>
<text x="70.7" y="192.2">MCLR</text>
<text x="78.2" y="195">64</text>
<text x="78.3" y="193.1">63</text>
<text x="39.1" y="200.5" transform="rotate(-90 39.1 200.5)">15</text>
<text x="41" y="200.5" transform="rotate(-90 41 200.5)">36</text>
<text x="42.8" y="200.5" transform="rotate(-90 42.8 200.5)">45</text>
<text x="44.7" y="200.5" transform="rotate(-90 44.7 200.5)">65</text>
<text x="46.6" y="200.5" transform="rotate(-90 46.6 200.5)">75</text>
<text x="50.3" y="200.5" transform="rotate(-90 50.3 200.5)">31</text>
<text x="21.7" y="207.1">1</text>
<text x="57.8" y="207.1">2</text>
<text x="93.9" y="207.1">3</text>
<text x="130" y="207.1">4</text>
<text x="166.1" y="207.1">5</text>
<text x="202.2" y="207.1">6</text>
<text x="238.2" y="207.1">7</text>
<text x="274.4" y="207.1">8</text>
</g>
<g font-size="1.7" fill="#000080">
<text x="12.4" y="8.9">C32</text>
<text x="14" y="10.5" transform="rotate(-90 14 10.5)">+</text>
<text x="58.1" y="10">C22</text>
<text x="58.1" y="11.9">100nF</text>
<text x="65.6" y="10">C20</text>
<text x="65.6" y="11.9">100nF</text>
<text x="73" y="10">C27</text>
<text x="73" y="11.9">100nF</text>
<text x="80.5" y="10">C33</text>
<text x="80.5" y="11.9">100nF</text>
<text x="12.4" y="14.1">10uF 10V LESR &lt;1ohm</text>
<text x="58.1" y="17.4">C30</text>
<text x="65.6" y="17.4">C18</text>
<text x="73" y="17.4">C26</text>
<text x="80.5" y="17.4">C34</text>
<text x="86.4" y="17.1">+ C16</text>
<text x="58.1" y="19.3">10nF</text>
<text x="65.6" y="19.3">10nF</text>
<text x="73" y="21.7">U20</text>
<text x="73" y="19.3">10nF</text>
<text x="80.5" y="19.3">10nF</text>
<text x="87.8" y="18.9">10uF</text>
<text x="125.2" y="40.4">J4</text>
<text x="125.2" y="53.4">SIL5</text>
<text x="128.2" y="62.5">R69</text>
<text x="128.2" y="64.4">10K</text>
<text x="117.6" y="67.2">R68</text>
<text x="117.6" y="71.5">1K</text>
<text x="128.9" y="73.3">C35</text>
<text x="128.9" y="75.2">100nF</text>
<text x="132.7" y="109.3">J?</text>
<text x="104.2" y="189.4">C21</text>
<text x="90.9" y="194.8">R56</text>
<text x="90.9" y="196.6">1M</text>
<text x="98.2" y="195.3">XTAL2</text>
<text x="104.2" y="195">15pF</text>
<text x="58.1" y="198.7">PIC32MX695F512L-80I/PT</text>
<text x="98.2" y="200">8MHz</text>
<text x="104.2" y="198.7">C28</text>
<text x="104.2" y="204.3">15pF</text>
</g>
<g font-size="1.7" fill="#800000">
<text x="20.9" y="12.4">GND</text>
<text x="43.1" y="12.4">+3V3</text>
<text x="95.4" y="16.2">GND</text>
<text x="119.5" y="38.5">+3V3</text>
<text x="112.2" y="47.8">Prog PGD</text>
<text x="112.2" y="42.2">VPP</text>
<text x="112.2" y="49.7">Prog PGC</text>
<text x="82.4" y="59">Prog PGC</text>
<text x="119.6" y="55.3">GND</text>
<text x="125.1" y="57.1">+3V3</text>
<text x="82.4" y="60.9">Prog PGD</text>
<text x="112.2" y="68.3">VPP</text>
<text x="125.2" y="79.5">GND</text>
<text x="82.4" y="86.9">LCD RESET</text>
<text x="82.4" y="92.5">LCD WAIT</text>
<text x="82.4" y="94.4">Backlight PWM</text>
<text x="82.4" y="100">WR</text>
<text x="82.4" y="101.8">RD</text>
<text x="82.4" y="103.7">D14</text>
<text x="82.4" y="105.6">D15</text>
<text x="127" y="107.4">+3V3</text>
<text x="82.4" y="111.1">LCD CS</text>
<text x="82.4" y="113">LCD D/C</text>
<text x="82.4" y="114.9">D12</text>
<text x="82.4" y="116.7">D13</text>
<text x="127.1" y="118.6">GND</text>
<text x="82.4" y="124.2">D0</text>
<text x="82.4" y="126">D1</text>
<text x="82.4" y="127.9">D2</text>
<text x="82.4" y="129.8">D3</text>
<text x="82.4" y="131.6">D4</text>
<text x="82.4" y="133.5">D5</text>
<text x="82.4" y="135.4">D6</text>
<text x="82.4" y="137.2">D7</text>
<text x="82.4" y="146.5">D10</text>
<text x="82.4" y="144.7">D11</text>
<text x="82.4" y="163.3">D8</text>
<text x="82.4" y="165.2">D9</text>
<text x="86.1" y="185.7">GND</text>
<text x="86.1" y="187.5">VPP</text>
<text x="110.3" y="200.6">GND</text>
<text x="48.8" y="204.3">GND</text>
</g>
<text font-size="1.7" fill="#00753f" x="283.6" y="176.7">of</text>
</svg>
